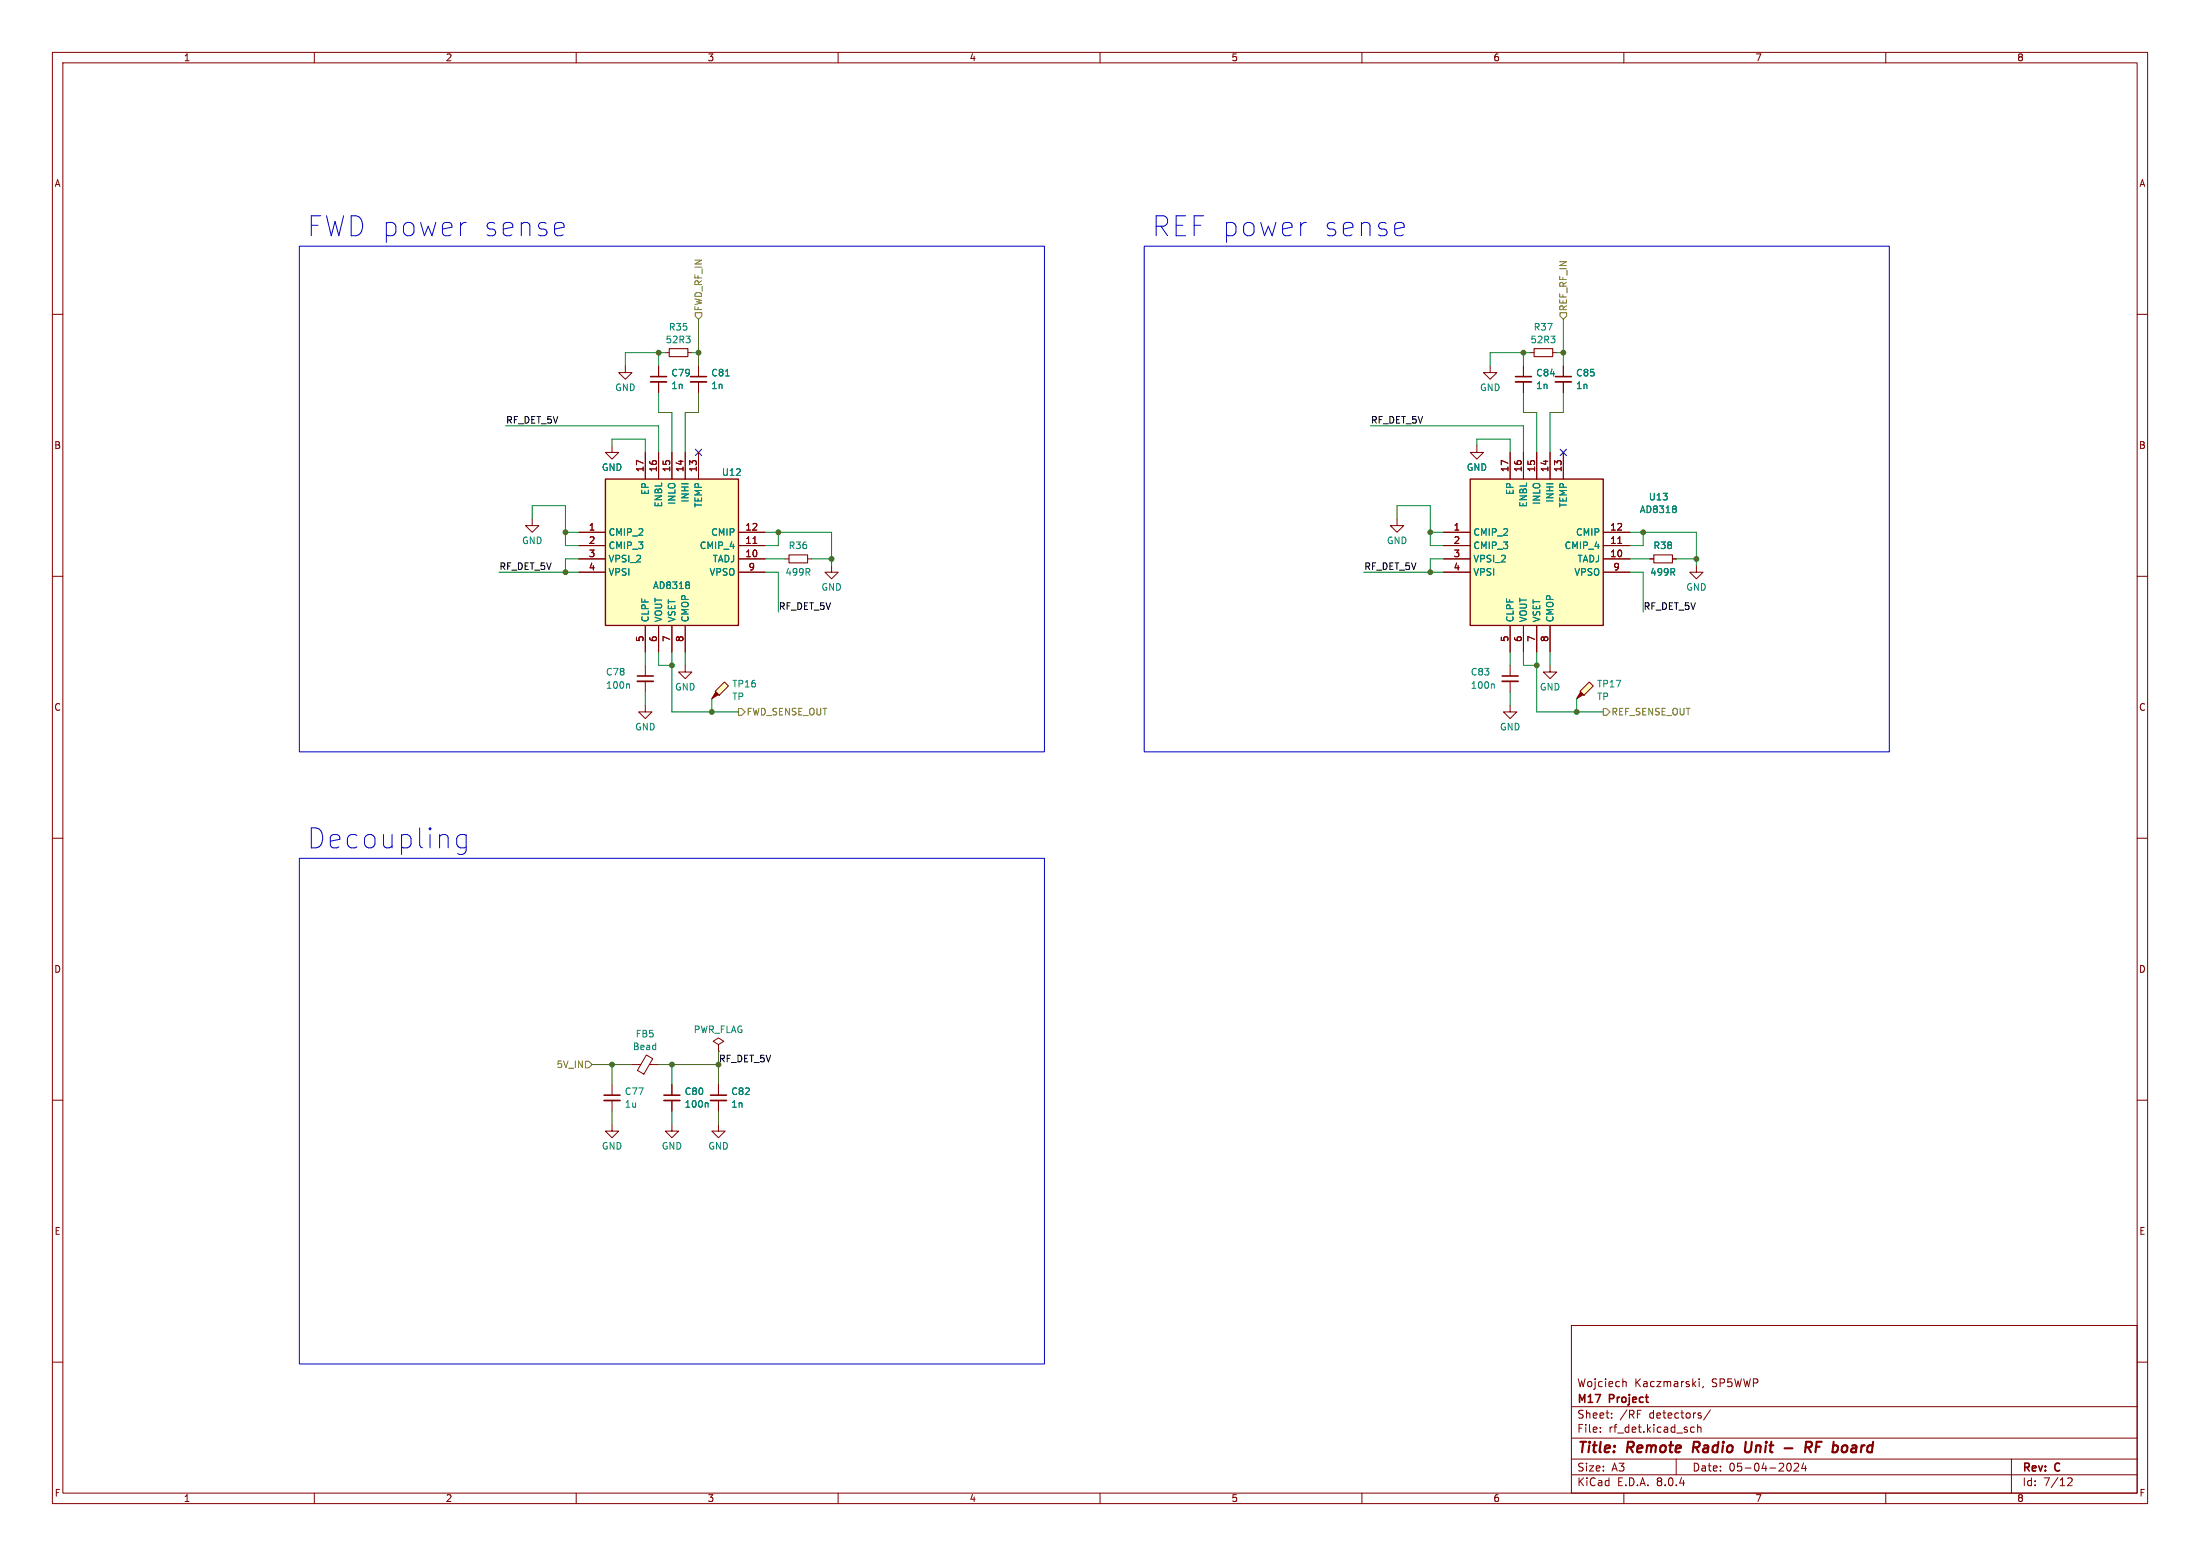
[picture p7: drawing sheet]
<svg xmlns="http://www.w3.org/2000/svg" width="420mm" height="297mm" viewBox="0 0 420 297" stroke-linecap="round" stroke-linejoin="round" font-family="sans-serif">
<g fill="none" stroke="#840000" stroke-width=".19">
<path d="M10 10h400v277h-400zM12 12h396v273h-396zM60 10v2M110 10v2M160 10v2M210 10v2M260 10v2M310 10v2M360 10v2M10 60h2M408 60h2M10 110h2"/>
<path d="M149.9 106.7h.7M154.2 106.7h.7M158.7 108v1.2h1.3l-1.3 1.3-1.2-1.3h1.2M323.8 108v1.2h1.3l-1.3 1.3-1.2-1.3h1.2M408 110h2M10 160h2M408 160h2M10 210h2M408 210h2M10 260h2M300 253h108v32h-108zM408 260h2"/>
<path d="M300 278.5h108M300 274.5h108M300 268.5h108M305.5 273.2v.2M305.5 272.5v.1M307.7 270.5v.2M307.7 269.8v.1M310 263.7h.2l.2 .2v.8M320 278.5v3M322.9 273.3h.5M322.9 272.5h.5M324.1 272.5l.2-.1 .4 .1v.9"/>
<path d="M324.1 271.9v1.5M324.4 263.2v.1M324.4 263.7v1M325.2 264.6l-.2 .3M326.5 269.1l-1.3 1.9M341.3 279.4l.1-.1a.8 .8 0 0 1 .6 .7 .8 .8 0 0 1-.6 .8l-.1-.1M342.5 279.4l.6-.1 .2 .1 .1 .3-1 1.1h1M344.3 279.2l-.4 1.1h1M344.7 279.8v1M384 278.5v6.5M60 285v2M110 285v2"/>
<path d="M160 285v2M210 285v2M260 285v2M300 281.5h108M310 285v2M360 285v2M394.7 282.2l.6-.1 .2 .1 .1 .3-.9 1.1h.9"/>
</g>
<path d="M323.4 275.2l-.3 2M333.3 275.2l-.2 1.6 .2 .3a.66 .66 0 0 0 .8-.1M340.7 276.4h1.5M344.7 276.3h.8a.55 .55 0 0 0 .4-.5 .55 .55 0 0 0-.3-.6h-.8l-.2 2M345.2 276.3l.5 .9M346.7 276.2h.7M347.8 275.2h-1l-.2 2" fill="none" stroke="#840000" stroke-width=".4"/>
<path d="M150.6 105.9h3.6v1.5h-3.6z" fill="none" stroke="#840000" stroke-width=".2"/>
<path d="M115.6 91.4h25.4v28h-25.4z" fill="#ffffc2"/>
<path d="M115.6 91.4h25.4v28h-25.4z" fill="none" stroke="#840000" stroke-width=".25"/>
<g fill="none" stroke="#840000" stroke-width=".19">
<path d="M125.7 69.9v2M125.7 72.9v2M127 67.3h.8M131.3 67.3h.8M133.3 69.9v2M133.3 72.9v2M298.4 69.9v2M298.4 72.9v2M123.2 86.4v5M125.7 86.4v5M128.3 86.4v5M130.8 86.4v5"/>
<path d="M133.3 86.4v5M110.5 101.6h5.1M110.5 106.7h5.1M110.5 104.1h5.1M110.5 109.2h5.1M123.2 119.4v5.1M125.7 119.4v5.1M128.3 119.4v5.1M130.8 119.4v5.1M141 101.6h5M141 106.7h5M141 104.1h5"/>
<path d="M141 109.2h5M143.8 103.7h.7"/>
</g>
<path d="M138.5 71.8h.7M131.5 111.1l.1 .2-.1 .3M131.5 111.7l.1 .2-.1 .4" fill="none" stroke="#008484" stroke-width=".19"/>
<path d="M124.2 72.9h3.1M131.8 72.9h3.1M296.9 72.9h3.1" fill="none" stroke="#840000" stroke-width=".33"/>
<path d="M124.2 71.9h3.1M131.8 71.9h3.1M296.9 71.9h3.1" fill="none" stroke="#840000" stroke-width=".3"/>
<path d="M127.8 66.5h3.5v1.6h-3.5z" fill="none" stroke="#840000" stroke-width=".2"/>
<path d="M136.5 132l1.8-1.8 .8 .7-1.8 1.8z" fill="#ffffc2"/>
<path d="M136.7 132.1l.5 .5-1.3 .8z" fill="#840000" stroke="#840000" stroke-width=".19"/>
<g fill="none" stroke="#840000" stroke-width=".19">
<path d="M119.4 69.9v1.2h1.2l-1.2 1.3-1.3-1.3h1.3M284.5 69.9v1.2h1.2l-1.2 1.3-1.3-1.3h1.3M290.8 69.9v2M290.8 72.9v2M292.1 67.3h.8M296.4 67.3h.8M101.6 99.1v1.2h1.3l-1.3 1.3-1.3-1.3h1.3M116.8 85.1v1.3h1.3l-1.3 1.2-1.2-1.2h1.2M266.7 99.1v1.2h1.3l-1.3 1.3-1.3-1.3h1.3M281.9 85.1v1.3h1.3l-1.3 1.2-1.2-1.2h1.2M123.2 134.6v1.3h1.3l-1.3 1.3-1.3-1.3h1.3M123.2 127v2"/>
<path d="M123.2 130v2.1M130.8 127v1.3h1.3l-1.3 1.2-1.3-1.2h1.3M135.9 133.4h.1M136.5 132l1.8-1.8 .8 .7-1.8 1.8zM116.8 207v2M116.8 210.1v2M128.3 214.6v1.3h1.2l-1.2 1.3-1.3-1.3h1.3M128.3 207v2M128.3 210.1v2"/>
</g>
<path d="M289.3 72.9h3.1M121.7 130h3M115.3 210.1h3.1M126.7 210.1h3.1" fill="none" stroke="#840000" stroke-width=".33"/>
<path d="M289.3 71.9h3.1M121.7 129h3M115.3 209h3.1M126.7 209h3.1" fill="none" stroke="#840000" stroke-width=".3"/>
<path d="M120 130.5l.2 .2v.7M135 210.5l.2 .2v.6" fill="none" stroke="#008484" stroke-width=".19"/>
<path d="M292.9 66.5h3.5v1.6h-3.5z" fill="none" stroke="#840000" stroke-width=".2"/>
<path d="M301.6 132l1.8-1.8 .8 .7-1.8 1.8z" fill="#ffffc2"/>
<path d="M301.8 132.1l.5 .5-1.3 .8z" fill="#840000" stroke="#840000" stroke-width=".19"/>
<g fill="none" stroke="#840000" stroke-width=".19">
<path d="M315 106.7h.7M319.3 106.7h.7M295.9 127v1.3h1.3l-1.3 1.2-1.3-1.2h1.3M301 133.4h.1M301.6 132l1.8-1.8 .8 .7-1.8 1.8zM137.2 199.4l1-.6-1-.7-1.1 .7 1.1 .6v1.3M116.8 214.6v1.3h1.3l-1.3 1.3-1.2-1.3h1.2M120.6 203.2h1.7M123.4 201.4l1.2 .7-1.7 2.9-1.2-.7zM124 203.2h1.7M137.2 200.7h.1M137.2 214.6v1.3h1.2l-1.2 1.3-1.3-1.3h1.3"/>
<path d="M137.2 207v2M137.2 210.1v2"/>
</g>
<path d="M315.7 105.9h3.6v1.5h-3.6z" fill="none" stroke="#840000" stroke-width=".2"/>
<path d="M135.6 210.1h3.1" fill="none" stroke="#840000" stroke-width=".33"/>
<path d="M135.6 209h3.1" fill="none" stroke="#840000" stroke-width=".3"/>
<path d="M280.7 91.4h25.4v28h-25.4z" fill="#ffffc2"/>
<path d="M280.7 91.4h25.4v28h-25.4z" fill="none" stroke="#840000" stroke-width=".25"/>
<g fill="none" stroke="#840000" stroke-width=".19">
<path d="M125.7 69.9v2M125.7 72.9v2M133.3 69.9v2M133.3 72.9v2M290.8 69.9v2M290.8 72.9v2M298.4 69.9v2M298.4 72.9v2M123.2 86.4v5M125.7 86.4v5M128.3 86.4v5M130.8 86.4v5"/>
<path d="M133.3 86.4v5M288.3 86.4v5M290.8 86.4v5M293.4 86.4v5M295.9 86.4v5M298.4 86.4v5M110.5 101.6h5.1M110.5 106.7h5.1M110.5 104.1h5.1M110.5 109.2h5.1M123.2 119.4v5.1M125.7 119.4v5.1"/>
<path d="M128.3 119.4v5.1M130.8 119.4v5.1M141 101.6h5M141 106.7h5M141 104.1h5M141 109.2h5M143.8 103.7h.7M275.6 101.6h5.1M275.6 106.7h5.1M275.6 104.1h5.1M275.6 109.2h5.1M288.3 119.4v5.1"/>
<path d="M290.8 119.4v5.1M293.4 119.4v5.1M295.9 119.4v5.1M306.1 101.6h5M306.1 106.7h5M306.1 104.1h5M306.1 109.2h5M308.9 103.7h.7M315 106.7h.7M319.3 106.7h.7M288.3 134.6v1.3h1.3l-1.3 1.3-1.3-1.3h1.3M288.3 127v2"/>
<path d="M288.3 130v2.1M128.3 207v2M128.3 210.1v2M137.2 207v2M137.2 210.1v2"/>
</g>
<path d="M138.5 71.8h.7M319.9 96.6l.1 .2-.1 .3M319.9 97.2l.1 .2-.1 .4M131.5 111.1l.1 .2-.1 .3M131.5 111.7l.1 .2-.1 .4M285.1 130.5l.2 .2v.7M135 210.5l.2 .2v.6" fill="none" stroke="#008484" stroke-width=".19"/>
<path d="M286.8 130h3" fill="none" stroke="#840000" stroke-width=".33"/>
<path d="M286.8 129h3" fill="none" stroke="#840000" stroke-width=".3"/>
<path d="M132.7 59.7h1.3v.6l-.7 .7-.6-.7zM297.8 59.7h1.3v.6l-.7 .7-.6-.7zM141 135.3h.6l.6 .6-.6 .6h-.6zM306.1 135.3h.6l.6 .6-.6 .6h-.6zM111.8 202.6h.6l.6 .6-.6 .6h-.6z" fill="none" stroke="#848400" stroke-width=".19"/>
<path d="M57.1 47h142.3v96.5h-142.3zM88.6 42.5h.4M107.1 42.5l.4 .1 .2 .8-1.8 .3M107.5 44.8l-.4 .2M218.4 47h142.3v96.5h-142.3zM249 42.5h.4M267.5 42.5l.4 .1 .2 .8-1.8 .3M267.9 44.8l-.4 .2M89 159.3v3.1a1.03 1.03 0 0 1-1.6 .5M89 159.5l-.4-.2h-.7l-.5 .4-.2 .3v1.1l.3 .6 .4 .1h.7l.4-.1M57.1 163.8h142.3v96.5h-142.3z" fill="none" stroke="#0000c2" stroke-width=".19"/>
<g fill="none" stroke="#008400" stroke-width=".19">
<path d="M125.7 74.9v3.8h2.6v7.7M125.7 67.3v2.6M127 67.3h-7.6v2.6M132.1 67.3h1.2M133.3 74.9v3.8h-2.5v7.7M133.3 61v8.9M290.8 67.3v2.6M290.8 74.9v3.8h2.6v7.7M292.1 67.3h-7.6v2.6M297.2 67.3h1.2M298.4 74.9v3.8h-2.5v7.7M298.4 61v8.9"/>
<path d="M96.5 81.3h29.2v5.1M101.6 99.1v-2.6h6.3v7.6h2.6M116.8 85.1v-1.3h6.4v2.6M261.6 81.3h29.2v5.1M266.7 99.1v-2.6h6.3v7.6h2.6M281.9 85.1v-1.3h6.4v2.6M95.2 109.2h15.3M107.9 101.6h2.6M110.5 106.7h-2.6v2.5M146 101.6h12.7v6.4M146 109.2h2.6v7.6M146 106.7h3.9"/>
<path d="M148.6 101.6v2.5h-2.6M154.9 106.7h3.8M260.3 109.2h15.3M273 101.6h2.6M275.6 106.7h-2.6v2.5M311.1 101.6h12.7v6.4M311.1 109.2h2.6v7.6M311.1 106.7h3.9M313.7 101.6v2.5h-2.6M320 106.7h3.8M123.2 124.5v2.5M123.2 132.1v2.5"/>
<path d="M125.7 124.5v2.5h2.6M128.3 124.5v11.4h12.7M130.8 124.5v2.5M135.9 133.4v2.5M288.3 124.5v2.5M288.3 132.1v2.5M290.8 124.5v2.5h2.6M293.4 124.5v11.4h12.7M295.9 124.5v2.5M301 133.4v2.5M113 203.2h7.6M116.8 203.2v3.8"/>
<path d="M116.8 212.1v2.5M125.7 203.2h11.5M128.3 203.2v3.8M128.3 212.1v2.5M137.2 200.7v6.3M137.2 212.1v2.5"/>
</g>
<path d="M132.7 85.8l1.3 1.2M134 85.8l-1.3 1.2M297.8 85.8l1.3 1.2M299.1 85.8l-1.3 1.2" fill="none" stroke="#000084" stroke-width=".19"/>
<g fill="#008400" stroke="#008400" stroke-width=".19">
<circle cx="133.3" cy="67.3" r=".46"/>
<circle cx="125.7" cy="67.3" r=".46"/>
<circle cx="298.4" cy="67.3" r=".46"/>
<circle cx="290.8" cy="67.3" r=".46"/>
<circle cx="116.8" cy="203.2" r=".46"/>
<circle cx="135.9" cy="135.9" r=".46"/>
<circle cx="128.3" cy="127" r=".46"/>
<circle cx="128.3" cy="203.2" r=".46"/>
<circle cx="293.4" cy="127" r=".46"/>
<circle cx="273" cy="101.6" r=".46"/>
<circle cx="273" cy="109.2" r=".46"/>
<circle cx="148.6" cy="101.6" r=".46"/>
<circle cx="107.9" cy="101.6" r=".46"/>
<circle cx="158.7" cy="106.7" r=".46"/>
<circle cx="107.9" cy="109.2" r=".46"/>
<circle cx="313.7" cy="101.6" r=".46"/>
<circle cx="301" cy="135.9" r=".46"/>
<circle cx="323.8" cy="106.7" r=".46"/>
</g>
<g font-size="5.3" fill="#0000c2">
<text x="58.4" y="45.5">FWD power</text>
<text x="91.6" y="45.5">sense</text>
<text x="219.7" y="45.5">REF power</text>
<text x="251.9" y="45.5">sense</text>
<text x="58.4" y="162.3">Decoupling</text>
</g>
<g font-size="2.8" fill="#840000">
<text x="301" y="277.9">Title:</text>
<text x="310.6" y="277.9">Remote</text>
<text x="324" y="277.9">Radio</text>
<text x="334.7" y="277.9">Unit</text>
<text x="347.8" y="277.9">RF</text>
<text x="353.9" y="277.9">board</text>
</g>
<g font-size="2.1" fill="#840000">
<text x="301" y="268.2">M17</text>
<text x="301" y="265">Wojciech</text>
<text x="307.3" y="268.2">Project</text>
<text x="312" y="265">Kaczmarski,</text>
<text x="326.8" y="265">SP5WWP</text>
<text x="301" y="273.7">File:</text>
<text x="301" y="271">Sheet:</text>
<text x="307.1" y="273.7">rf_det.kicad_sch</text>
<text x="309.2" y="271">/RF</text>
<text x="314.9" y="271">detectors/</text>
<text x="301" y="281.1">Size:</text>
<text x="307.6" y="281.1">A3</text>
<text x="323" y="281.1">Date:</text>
<text x="330" y="281.1">05-04-2024</text>
<text x="386" y="281.3">Rev:</text>
<text x="392.4" y="281.3">C</text>
<text x="301" y="283.9">KiCad</text>
<text x="308.7" y="283.9">E.D.A.</text>
<text x="316.3" y="283.9">8.0.4</text>
<text x="386" y="283.9">Id:</text>
<text x="390.1" y="283.9">7/12</text>
</g>
<g font-size="1.8" fill="#840000">
<text x="35" y="11.9">1</text>
<text x="85" y="11.9">2</text>
<text x="135" y="11.9">3</text>
<text x="185" y="11.9">4</text>
<text x="235" y="11.9">5</text>
<text x="285" y="11.9">6</text>
<text x="335" y="11.9">7</text>
<text x="385" y="11.9">8</text>
<text x="10.3" y="35.9">A</text>
<text x="408.3" y="35.9">A</text>
<text x="10.3" y="85.9">B</text>
<text x="408.2" y="85.9">B</text>
<text x="122.9" y="90.2" transform="rotate(-90 122.9 90.2)">17</text>
<text x="125.5" y="90.2" transform="rotate(-90 125.5 90.2)">16</text>
<text x="128" y="90.2" transform="rotate(-90 128 90.2)">15</text>
<text x="130.6" y="90.2" transform="rotate(-90 130.6 90.2)">14</text>
<text x="133.1" y="90.2" transform="rotate(-90 133.1 90.2)">13</text>
<text x="288" y="90.2" transform="rotate(-90 288 90.2)">17</text>
<text x="290.6" y="90.2" transform="rotate(-90 290.6 90.2)">16</text>
<text x="293.1" y="90.2" transform="rotate(-90 293.1 90.2)">15</text>
<text x="295.7" y="90.2" transform="rotate(-90 295.7 90.2)">14</text>
<text x="298.2" y="90.2" transform="rotate(-90 298.2 90.2)">13</text>
<text x="112.3" y="101.3">1</text>
<text x="142.2" y="101.3">12</text>
<text x="277.4" y="101.3">1</text>
<text x="307.3" y="101.3">12</text>
<text x="112.3" y="103.9">2</text>
<text x="112.3" y="106.4">3</text>
<text x="142.2" y="106.4">10</text>
<text x="142.2" y="103.9">11</text>
<text x="277.4" y="103.9">2</text>
<text x="277.4" y="106.4">3</text>
<text x="307.3" y="106.4">10</text>
<text x="307.3" y="103.9">11</text>
<text x="112.3" y="109">4</text>
<text x="142.8" y="109">9</text>
<text x="277.4" y="109">4</text>
<text x="307.9" y="109">9</text>
<text x="122.9" y="122.6" transform="rotate(-90 122.9 122.6)">5</text>
<text x="125.5" y="122.6" transform="rotate(-90 125.5 122.6)">6</text>
<text x="128" y="122.6" transform="rotate(-90 128 122.6)">7</text>
<text x="130.6" y="122.6" transform="rotate(-90 130.6 122.6)">8</text>
<text x="288" y="122.6" transform="rotate(-90 288 122.6)">5</text>
<text x="290.6" y="122.6" transform="rotate(-90 290.6 122.6)">6</text>
<text x="293.1" y="122.6" transform="rotate(-90 293.1 122.6)">7</text>
<text x="295.7" y="122.6" transform="rotate(-90 295.7 122.6)">8</text>
<text x="10.3" y="135.9">C</text>
<text x="408.2" y="135.9">C</text>
<text x="10.3" y="185.9">D</text>
<text x="408.2" y="185.9">D</text>
<text x="10.3" y="235.9">E</text>
<text x="408.3" y="235.9">E</text>
<text x="10.3" y="285.9">F</text>
<text x="35" y="286.9">1</text>
<text x="85" y="286.9">2</text>
<text x="135" y="286.9">3</text>
<text x="185" y="286.9">4</text>
<text x="235" y="286.9">5</text>
<text x="285" y="286.9">6</text>
<text x="335" y="286.9">7</text>
<text x="385" y="286.9">8</text>
<text x="408.3" y="285.9">F</text>
</g>
<g font-size="1.8" fill="#848400">
<text x="134.2" y="59.5" transform="rotate(-90 134.2 59.5)">FWD_RF_IN</text>
<text x="299.3" y="59.5" transform="rotate(-90 299.3 59.5)">REF_RF_IN</text>
<text x="142.4" y="136.8">FWD_SENSE_OUT</text>
<text x="307.5" y="136.8">REF_SENSE_OUT</text>
<text x="106.2" y="204.1">5V_IN</text>
</g>
<g font-size="1.8" fill="#008484">
<text x="127" y="65.7">52R3</text>
<text x="127.6" y="63.3">R35</text>
<text x="292.1" y="65.7">52R3</text>
<text x="292.7" y="63.3">R37</text>
<text x="117.3" y="74.8">GND</text>
<text x="128.1" y="74.5">1n</text>
<text x="128.1" y="72">C79</text>
<text x="135.7" y="74.5">1n</text>
<text x="135.7" y="72">C81</text>
<text x="282.4" y="74.8">GND</text>
<text x="293.2" y="72">C84</text>
<text x="293.2" y="74.5">1n</text>
<text x="300.8" y="72">C85</text>
<text x="300.8" y="74.5">1n</text>
<text x="114.8" y="90.1">GND</text>
<text x="124.1" y="94.6" transform="rotate(-90 124.1 94.6)">EP</text>
<text x="137.7" y="91">U12</text>
<text x="279.9" y="90.1">GND</text>
<text x="289.2" y="94.6" transform="rotate(-90 289.2 94.6)">EP</text>
<text x="314.7" y="95.7">U13</text>
<text x="126.6" y="96.9" transform="rotate(-90 126.6 96.9)">ENBL</text>
<text x="129.1" y="96.4" transform="rotate(-90 129.1 96.4)">INLO</text>
<text x="131.7" y="96" transform="rotate(-90 131.7 96)">INHI</text>
<text x="134.2" y="97" transform="rotate(-90 134.2 97)">TEMP</text>
<text x="291.7" y="96.9" transform="rotate(-90 291.7 96.9)">ENBL</text>
<text x="294.2" y="96.4" transform="rotate(-90 294.2 96.4)">INLO</text>
<text x="296.8" y="96" transform="rotate(-90 296.8 96)">INHI</text>
<text x="299.3" y="97" transform="rotate(-90 299.3 97)">TEMP</text>
<text x="313" y="98.1">AD8318</text>
<text x="99.6" y="104.1">GND</text>
<text x="116.1" y="102.5">CMIP_2</text>
<text x="116.1" y="105">CMIP_3</text>
<text x="116.1" y="107.5">VPSI_2</text>
<text x="133.5" y="105">CMIP_4</text>
<text x="135.7" y="102.5">CMIP</text>
<text x="136" y="107.5">TADJ</text>
<text x="150.5" y="105">R36</text>
<text x="264.7" y="104.1">GND</text>
<text x="281.2" y="102.5">CMIP_2</text>
<text x="281.2" y="105">CMIP_3</text>
<text x="281.2" y="107.5">VPSI_2</text>
<text x="298.6" y="105">CMIP_4</text>
<text x="300.8" y="102.5">CMIP</text>
<text x="301.1" y="107.5">TADJ</text>
<text x="315.6" y="105">R38</text>
<text x="116.1" y="110.1">VPSI</text>
<text x="124.6" y="112.6">AD8318</text>
<text x="135.4" y="110.1">VPSO</text>
<text x="149.8" y="110.1">499R</text>
<text x="156.7" y="112.9">GND</text>
<text x="281.2" y="110.1">VPSI</text>
<text x="300.5" y="110.1">VPSO</text>
<text x="314.9" y="110.1">499R</text>
<text x="321.8" y="112.9">GND</text>
<text x="124.1" y="118.9" transform="rotate(-90 124.1 118.9)">CLPF</text>
<text x="126.6" y="118.9" transform="rotate(-90 126.6 118.9)">VOUT</text>
<text x="129.1" y="118.9" transform="rotate(-90 129.1 118.9)">VSET</text>
<text x="131.7" y="118.9" transform="rotate(-90 131.7 118.9)">CMOP</text>
<text x="289.2" y="118.9" transform="rotate(-90 289.2 118.9)">CLPF</text>
<text x="291.7" y="118.9" transform="rotate(-90 291.7 118.9)">VOUT</text>
<text x="294.2" y="118.9" transform="rotate(-90 294.2 118.9)">VSET</text>
<text x="296.8" y="118.9" transform="rotate(-90 296.8 118.9)">CMOP</text>
<text x="115.6" y="131.7">100n</text>
<text x="115.6" y="129.1">C78</text>
<text x="128.8" y="132">GND</text>
<text x="139.7" y="131.4">TP16</text>
<text x="280.7" y="129.1">C83</text>
<text x="280.7" y="131.7">100n</text>
<text x="293.9" y="132">GND</text>
<text x="304.8" y="131.4">TP17</text>
<text x="139.7" y="133.8">TP</text>
<text x="304.8" y="133.8">TP</text>
<text x="121.2" y="139.6">GND</text>
<text x="286.3" y="139.6">GND</text>
<text x="132.3" y="197.4">PWR_FLAG</text>
<text x="120.7" y="200.6">Bead</text>
<text x="121.3" y="198.2">FB5</text>
<text x="119.2" y="209.2">C77</text>
<text x="130.6" y="209.2">C80</text>
<text x="139.5" y="209.2">C82</text>
<text x="119.2" y="211.6">1u</text>
<text x="130.6" y="211.6">100n</text>
<text x="139.5" y="211.6">1n</text>
<text x="114.8" y="219.6">GND</text>
<text x="126.2" y="219.6">GND</text>
<text x="135.1" y="219.6">GND</text>
</g>
<g font-size="1.8">
<text x="96.5" y="80.9">RF_DET_5V</text>
<text x="261.6" y="80.9">RF_DET_5V</text>
<text x="95.2" y="108.9">RF_DET_5V</text>
<text x="260.3" y="108.9">RF_DET_5V</text>
<text x="148.6" y="116.5">RF_DET_5V</text>
<text x="313.7" y="116.5">RF_DET_5V</text>
</g>
<text font-size="1.8" fill="#008400" x="137.2" y="202.9">RF_DET_5V</text>
</svg>
